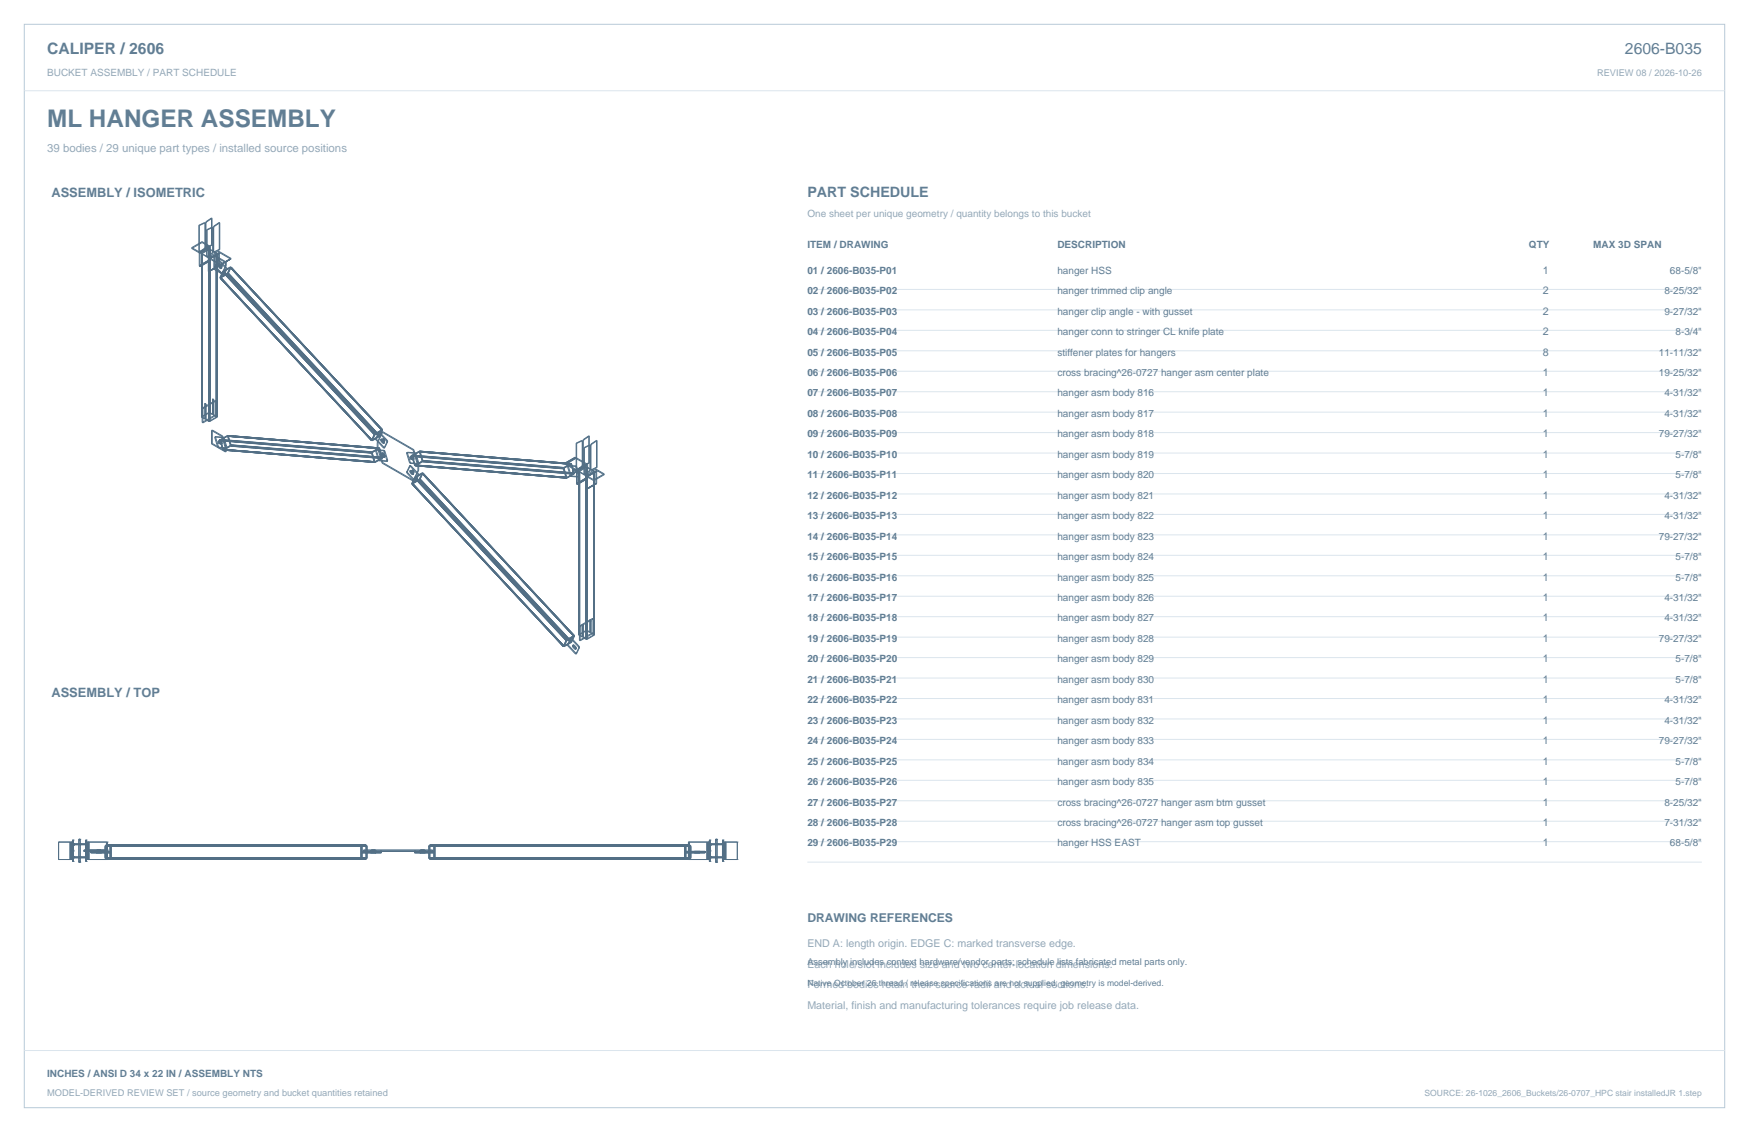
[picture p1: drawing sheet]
<svg xmlns="http://www.w3.org/2000/svg" width="864mm" height="559mm" viewBox="0 0 864 559" stroke-linecap="round" stroke-linejoin="round" font-family="sans-serif">
<path d="M12 12h840v535h-840z" fill="none" stroke="#b8cad8" stroke-width=".49"/>
<g fill="none" stroke="#dbe5ed" stroke-width=".49">
<path d="M12 45h840M399 143h441M399 153h441M399 163h441M399 173h441M399 183h441M399 193h441M399 203h441M399 214h441M399 224h441M399 234h441M399 244h441"/>
<path d="M399 254h441M399 264h441M399 274h441M399 284h441M399 294h441M399 304h441M399 315h441M399 325h441M399 335h441M399 345h441M399 355h441M399 365h441"/>
<path d="M399 375h441M399 385h441M399 395h441M399 405h441M399 415h441M399 426h441M12 519h840"/>
</g>
<g fill="none" stroke="#536f85" stroke-width=".49">
<path d="M98 111h.1M98 111v13M98 111v14M100 119v1M100 120l3 2M100 119l4 3M100 119l-5 3M100 120l-5 3M101 110l-3 1M101 110v12M101 110h1M102 110v12"/>
<path d="M102 109v1M102 109l-1 1M102 113v1M102 113v14M102 110h.1M102 114v13M104 108h1M104 108v13M104 108l-2 1M105 112v12M105 112v1l-3 1M105 112l-3 1"/>
<path d="M105 108v13M105 108l-3 2M105 112h1M106 112v12M106 112h.1M106 112h-1M108 110h1M108 110v13M108 110l-2 2M109 110v13M109 110l-3 2M95 122l4 3"/>
<path d="M95 123l3 2M95 122v1M98 125h.1M98 124v1M98 131h.1M98 125v6M98 131l1 1M99 132h.1M99 125v7M99 125v81M99 125h1M100 125h-1"/>
<path d="M100 125h.1M100 125v81M100 125l3 2M100 125v84M100 125l9 5M101 123h.1M101 123l-3 1M101 123l-3 2M101 122h.1M101 122v1M102 127h.1M103 134h.1"/>
<path d="M103 123l-3 2M103 127h.1M103 123v85M103 123h.1M103 122h.1M103 122l-5 3M103 128h.1M103 123h1M103 128h1M103 122v86M103 128l-5 3M103 123l4 2"/>
<path d="M104 128h.1M104 128l-6 3M104 123v85M104 123h.1M104 127h-1M104 128v1M104 128l5 3M104 123l3 2M104 127h.1M104 129l-6 2M104 129h.1M104 129l-5 3"/>
<path d="M104 122v86M104 122l-5 3M104 121h1M104 121l-2 1M105 125h.1M105 125l-3 2M105 121l-3 1h-1M105 124h.1M105 124v1M106 126l5 4M106 126v7M106 133h.1"/>
<path d="M106 133l4 2-4-2M106 131v1M106 131h.1M106 132h.1M106 132l4 4M106 126l6 3M106 131l1 1M107 132h-1M107 132h.1M107 132l4 4M107 125v81M107 125h.1"/>
<path d="M107 125l-4 2M107 125l-3 2M107 129l-1 2M107 129h.1M107 128v1M107 128h.1M108 128h-1M108 128h.1M108 131h.1M108 131v1M108 128v1M108 132h.1"/>
<path d="M108 128l-2 3M108 129l4 4M108 128l-1 1M108 132h1M108 124l6 4M108 124l-5 3v7M108 124v7M108 131l1 1M108 123h1M108 123l-2 1M108 131l-5 3M108 128l4 5"/>
<path d="M108 125v6M108 125h.1M108 131h1M108 125l-5 3M109 131h.1M109 123l-3 2-1-1M109 131h-1M109 125h-1M109 125h.1M109 131l-1 1M109 132v1M109 131v1"/>
<path d="M109 132h.1M109 132h-1M109 125l-6 3M109 137h.1M109 137l75 81M109 133h.1M109 137l75 80M109 125l5 3M109 130v1M109 130h.1M109 130l-6 4M109 130l1 1"/>
<path d="M109 132h1M110 132l-1 1M110 132h-1M110 131h-1M110 131h.1M110 132h.1M110 131l-1 1M110 134l-1 3M110 134l75 81M110 134h.1M110 134l75 80M111 134h-1"/>
<path d="M111 136h-1M111 131l-2 6M111 130v1M112 131l-3 6M112 131h-1M112 129v2M112 129l-1 1M112 133l-2 3M112 135l75 81M112 135l-3 2M112 135h.1M112 133h.1"/>
<path d="M112 133l-1 3M112 135l75 80M113 135h.1M113 135h-1M113 135l74 80M114 132l-4 2M114 132l75 81M114 132l-2 3M114 132h.1M114 128h.1M114 132l-1 3M114 132l75 80"/>
<path d="M114 128l-5 3M114 128l-11 6M101 200v7M101 199v1M101 199h.1M101 199v8M101 200h.1M101 199h1M101 200h1M102 200h.1M102 200v7M102 199h.1"/>
<path d="M102 199h-1M102 199l-1 1M102 199v1M105 197v8M105 197h.1M105 197v1M105 198h.1M105 198v7M105 197h1M106 197h-1M106 197h.1M106 197l-1 1"/>
<path d="M106 197v8M106 198h1M106 198l-6 3M106 198h.1M107 198h.1M107 198v7M107 198l-6 3M99 206h1M100 206h.1M100 206h-1M100 206l1 1M100 209h.1"/>
<path d="M100 202h.1M100 201v1M100 201h.1M100 201h1M100 202v7M101 201l-1 1M101 207h.1M102 207l1 1M102 207h.1M103 208h.1M103 204l-3 2M103 204h.1"/>
<path d="M103 204h1M103 204l2 1M104 208h-1M104 204h.1M104 208h.1M104 204l1 1M104 212v7M104 219l7 4M104 212l6 3M105 212v7M105 219h-1M105 219l7 4"/>
<path d="M105 212h-1M105 212l5 3M105 205h.1M105 205l2 1M106 205l1 1M106 205h-1M106 216h.1M106 216l1 4M106 216h5M106 216l2 4M107 216h-1M107 205l-7 4"/>
<path d="M107 216h.1M107 216h4M107 206h.1M107 206l-4 2M107 206l-3 2M108 218h.1M108 218v1M108 219h.1M108 218h1M108 218l1 1M108 219h1M108 217v1"/>
<path d="M108 218l75 6M108 217h.1M108 217h1M109 219h-1M109 219h.1M109 218h.1M109 217h.1M109 217l-1 1M109 218l1 4M109 217l75 6M109 217v1M109 218l75 6"/>
<path d="M109 218l-1 1M109 218v1M109 217l1 5M109 218l1 1M109 219h1M109 218h1M110 218l-1 1M110 218v1M110 215l1 6M110 219h-1M110 219h.1M110 215l2 6"/>
<path d="M110 215h.1M111 216l1 5M112 215l76 6M112 215h.1M112 215l-4 3M112 215l75 6M112 215l-4 2M112 215l-3 2M112 215l2 5M112 215h1M113 215h.1M113 215l1 5"/>
<path d="M114 220h.1M114 220l75 6M114 220l-4 2M183 217h.1M183 217v1M184 217h-1M184 217h.1M184 218h.1M185 214l-2 3M185 214h.1M185 214l-1 3M185 215l-1 3"/>
<path d="M185 215h.1M185 217l4 4M185 214v1M186 217h-1M186 217l4 4M186 218v3M187 218h-1M187 218v3M187 213l-2 4M187 213l4 5M187 215l-3 2M187 215h.1"/>
<path d="M187 216l-3 2M187 213h.1M187 213l-1 4M187 213l4 4M187 216h.1M187 215v1M188 215h-1M188 215h.1M188 217v1M188 217h.1M188 218h.1M188 218l1 1"/>
<path d="M188 217l1 1M188 217h1M189 212l-4 2M189 217h-1M189 217h.1M189 218h.1M189 212h.1M189 217v1M189 218v1M189 218h-1M189 212l-2 3M189 213l-3 5"/>
<path d="M189 213l15 9M189 213l-4 1M189 213h.1M189 212v1M189 217l1 1M189 213l-1 2M189 219h.1M189 217l-1 1M189 213l-2 5M189 217h1M189 218h1M189 219h1"/>
<path d="M190 217h.1M190 219h-1M190 218v1M190 217h-1M190 219h.1M190 218h.1M190 218h-1M190 217v1M190 218l-1 1M190 217l-1 1M191 218h.1M191 218l-1 3"/>
<path d="M191 217h.1M191 217v1M284 219h1M284 219v13M285 219v13M287 218l-2 1M287 218v12M288 218l-1-1-3 2M288 218v12M288 218h.1M288 217h.1M288 217v1"/>
<path d="M291 215h.1M291 215v13M291 215l-3 2M291 215v14M291 220l-2 1M291 220v12M292 220v12M292 220h.1M292 220v12l3-1M292 219h.1M292 219v1M295 217v14"/>
<path d="M295 217v1M295 217l-3 2M295 218v13M295 218l-3 1M107 220v1M107 221h.1M107 221h1M108 221h.1M108 220h-1M108 220h.1M108 220l-1 1M108 221h4"/>
<path d="M108 220v1M110 222l75 6M110 222h.1M111 221v2M111 221h1v2M112 223h-1M112 221h.1M183 223v1M183 223h.1M183 224l2 4M184 223h-1M184 223v1"/>
<path d="M184 224l1 4M184 223h.1M184 224h.1M185 228h.1M185 222l2 5M185 222l4 1M186 222h-1M186 222l1 5M186 222h4M186 221l3 8M187 221h-1M187 221l2 7"/>
<path d="M187 227l4 1M187 221h.1M187 221l-3 2M187 221v1M187 221l2 5M187 227h.1M187 221h1M188 221l1 5M188 225h.1M188 224v1M188 224h.1M188 224h1"/>
<path d="M188 225h1M189 226l-4 2M189 225h-1M189 225h.1M189 224h.1M189 224v1M189 226h.1M189 224l-1 1M189 224h-1M189 225v1M189 225h1M189 228l15 9-15-8"/>
<path d="M189 228v1M189 223h.1M189 221h.1M189 226h1M189 224l1 1M189 224h1M189 223h1M189 221h1M189 225l1 1M190 225h.1M190 225l-1 1M190 224h.1"/>
<path d="M190 223h.1M190 226h.1M190 221h.1M190 221h-1M190 224l-1 1M190 224v1M190 224h-1M190 222l-1 1M190 222h.1M190 225h-1M190 225v1M190 223l1 4"/>
<path d="M190 222v1M190 226h-1M191 228h.1M191 227h.1M191 227v1M201 224h.1M201 233h.1M201 224l1 4M201 233v1M201 223v1M201 234h.1M201 223l4 1"/>
<path d="M201 234l4 4M201 223h.1M201 224l2 4M201 233l4 5M202 228h.1M202 230l-1 3M202 228v1M202 230h.1M202 226h.1M202 233h.1M202 232v1M202 229h.1"/>
<path d="M202 233h1M202 226h1M202 232h.1M202 229h1M202 230h1M203 233v1M203 226h-1M203 228h-1M203 228h.1M203 230l-2 3M203 226v1M203 232h-1"/>
<path d="M203 232h.1M203 230h.1M203 229h.1M203 226h.1M203 229h3M203 230l3 4-1 4M203 228l-1 1M203 230h-1M203 232v1M203 232l-1 1M203 227h.1M203 233h.1"/>
<path d="M203 233h-1M203 225v1M203 228v1M203 225h.1M203 227h1M203 233h1M203 233l1 1M203 225l76 6M203 230l4 4-2 4M203 234h.1M203 232l1 1M203 226h1"/>
<path d="M203 225l2 5M203 238v1M203 238h.1M203 239h.1M203 238l76 81M203 239l75 80M203 234h1M203 225h1M203 232h1M203 225l75 6M204 225h-1M204 226h.1"/>
<path d="M204 234h.1M204 225h.1M204 232h.1M204 227h.1M204 239h.1M204 225l1 5M204 234h-1M204 232l-1 1M204 233h.1M204 239h-1M204 232l-2 1M204 226l-1 1"/>
<path d="M204 226v1M204 232v1M204 225v1M204 233v1M204 225l-1 1M204 232h-1M204 222l2 8M204 233l-1 1M204 222h.1M204 222l3 8M205 236l75 80M205 230h.1"/>
<path d="M205 230l75 6M205 236l74 80M205 236h.1M205 235l75 81M205 235v1M205 235h.1M205 224l2 5h-4M205 238h.1M206 232l-3 6M206 230v2M207 230h-1M207 232h-1"/>
<path d="M207 232l-4 7M207 230v2M207 223l-4 2M207 223l75 6M207 237l75 80M207 237l-4 1M207 223h.1M207 237h.1M207 236v1M207 236l75 81M207 223l-5 3M207 237l-3 2"/>
<path d="M207 223l1 4M207 236h.1M207 223l2 4M207 223l2 5M208 236l74 81M208 236l-1 1M208 228l76 6M208 233l76 81M208 228l-3 2M208 233l-3 2M208 233h.1M208 228h.1"/>
<path d="M208 227l76 6M208 227h.1M208 234l-1 2M208 234h.1M208 227v1M208 233v1M209 234l-4 1M209 228h-1M209 234l74 80M209 228l74 6M209 234l75 80M209 228l-4 2"/>
<path d="M209 234h.1M209 227h.1M209 234l-2 3M209 227v1M209 228h.1M209 234l-1 2M278 231h.1M278 231l1 5M278 231l2 5M279 231h.1M279 231l1 5M279 231h-1"/>
<path d="M279 229l6 3v7M279 229h.1M279 229l5 3M279 236h.1M279 236h1M280 236h.1M280 230l2 5M280 230h4M280 230h.1M282 235h4M282 229l-4 2M282 229h.1"/>
<path d="M282 229l1 5M282 235h.1M282 229l2 5M283 233h.1M283 232v1M283 232h.1M283 232h1M283 234l-3 2M283 234h.1M283 233v1M283 233h1M284 234h-1"/>
<path d="M284 234h.1M284 233h-1M284 233h.1M284 233v1M284 232h.1M284 230h.1M284 226l6 3M284 226l-5 3M284 226h.1M284 232v1M284 230v1M284 226l5 3"/>
<path d="M284 231h.1M284 232h1M284 231l2 4M284 230h1M285 232v1M285 232h.1M285 233h-1M285 233h.1M285 230h.1M285 230h-1M285 239h.1M285 233v6"/>
<path d="M285 230l-1 1M285 230v1M285 231h-1M285 231l1 4M286 235h.1M286 233h.1M286 233l3 2M286 233v81M286 233v83M286 233l7 4 5-3M286 233v80M287 230h.1"/>
<path d="M287 230l-3 2M287 230l-2 2M287 230h1M288 230h-1M288 221h1M288 221v13l3-2M289 221v13l2-1M289 231l-3 2M289 231v85M289 231h.1M289 235h.1M289 229l-5 3"/>
<path d="M289 229h.1M289 235h1M289 229h1M290 231l-4 2M290 236h.1M290 235v1M290 229l-6 3M290 229h.1M290 231v85M290 231h-1M290 231h.1M290 235h.1"/>
<path d="M290 229v1M290 230l-5 3M290 230h.1M290 230l-6 3M290 231l3 2M290 230v86M290 236l-5 3M290 229l-6 4M290 229v7M291 228l-3 1v1M291 228v1M291 232v1"/>
<path d="M291 229l-3 1M291 232h1M291 232h.1M292 220h-1l-3 1M292 232l-1 1M293 233v80M293 233h.1M293 233l-3 2M293 233v81M294 239h.1M294 232v7M294 239l-5 3"/>
<path d="M294 232l4 2M294 232l-5 3M295 239h-1M295 231h.1M295 231l-3 1M295 239h.1M295 239l-6 3M295 233v6M295 233h.1M295 232v1M295 232h.1M295 232l3 2"/>
<path d="M295 232l-5 4M298 234l-5 3-3-2M298 234h.1M289 242h.1M290 241l-1 1M278 319h.1M279 319h.1M280 316h-1M280 316h.1M280 316l-2 3M280 316l-1 3M282 315l4 4"/>
<path d="M282 315l-2 3 4 5M282 317l-4 2M282 317h.1M282 317l-3 2M282 315l-2 3 4 4M282 315h.1M283 319h.1M283 319v1M283 320h1M283 318v1M283 318h.1M283 314h.1"/>
<path d="M283 319l1 1M283 314l-3 2M283 314l-1 3M283 318h1M283 314h1M284 314l-4 2M284 314l-2 3M284 318l-1 1M284 318v1M284 314h.1M284 319h.1M284 319h-1"/>
<path d="M284 320h.1M284 319v1M284 319l1 1M285 320h-1M285 320h.1M286 319h.1M286 319v1M286 320h.1M286 320l-2 3M286 313h.1M286 313v1M286 314h1"/>
<path d="M286 316h.1M286 320l-1 2M286 309v1M286 309h.1M286 313l2 1M286 309h1M286 310v6M286 310h.1M287 309l-1 1M287 309h.1M287 309v5M287 308v1"/>
<path d="M287 308h1M287 308h.1M288 308h.1M288 314h-1M288 308v6M288 308v1M288 308h-1M288 309h.1M288 315l1 1M288 309v6M288 308l-1 1M288 315h2"/>
<path d="M288 315h.1M289 316h.1M289 311l-3 2M289 311h.1M289 316h1M290 311l-4 2M290 311h.1M290 316h.1M290 315h.1M290 311h-1M290 311l1 1M291 306v6"/>
<path d="M291 306h.1M291 312h.1M291 306h1M292 306h-1M292 306h.1M292 306v1M292 307h.1M292 312l1 1M292 307v5M292 306v6M292 312h.1M292 305l1 1"/>
<path d="M292 305l-6 4M293 305h-1M293 305h.1M293 305v1M293 306l-6 3M293 312l-7 4M293 306v6M293 306h.1M293 313l-3 2M293 313h.1M293 314l-3 2M293 314h.1"/>
<path d="M293 313v1M284 323h.1M284 322v1M284 322h.1M284 323h1M285 323h.1M285 323h-1M285 322l-1 1M285 322v1M285 322h.1M29 416h.1M29 416h7"/>
<path d="M29 416v8M35 416v8M35 416h.1M36 416v8M36 417h.1M36 416h.1M36 415h.1M36 420h.1M36 415v10M36 419h.1M36 417h6M39 417h.1"/>
<path d="M39 414h.1M39 414v12M39 414h1M39 415h1M40 414h.1M40 414v12M40 417h.1M41 420h.1M41 420h12M42 417h.1M42 415h.1M42 420h.1"/>
<path d="M42 415v10M42 415h1M42 419h1M42 420h1M42 417h1M43 417h.1M43 416h.1M43 415h.1M43 420h.1M43 415v10M43 416h10M43 416v8"/>
<path d="M44 416v8M48 420v1M49 420h.1M49 420v1M50 420v1M52 418h129M52 418v5M52 418h.1M52 417h129M52 417v1M52 417h.1M53 416v8"/>
<path d="M53 416h.1M53 420h.1M54 418h.1M54 418v5M55 418h.1M55 417h.1M55 418v6M55 418v5M55 417v1M178 418v6M178 418h.1M178 417v1"/>
<path d="M178 418v5M178 417h.1M179 418h-1M179 417h-1M179 418v5M179 418h.1M180 420h.1M180 420h33M181 418h.1M181 417h.1M181 418v5M181 418v6"/>
<path d="M181 417v1M183 420v1M184 420v1M184 420h.1M185 420v1M208 420v1M209 420h.1M209 420v1M210 420v1M212 418h129M212 418v5M212 418h.1"/>
<path d="M212 418v6M212 417h129M212 417v1M212 417h.1M213 420h.1M214 418h.1M214 418v5M214 418h1M214 417h1M215 417h.1M215 418h.1M215 418v5"/>
<path d="M215 417v1M215 418v6M338 418v6M338 418h.1M338 417v1M338 417h.1M338 418v5M339 418v5M339 418h.1M340 416h.1M340 416h10M340 416v8"/>
<path d="M341 417h.1M341 418h.1M341 418v5M341 417l-129 1M341 417v1M349 416v8M350 416v8M350 416h.1M350 417h.1M350 415h.1M350 420h.1M350 415h1"/>
<path d="M350 419h1M350 420h1M350 415v10M351 417h.1M351 417h-1M351 415h.1M351 420h.1M351 415v10M351 417h6M353 417h.1M353 414h.1M353 414h1"/>
<path d="M353 415h1M353 414v12M354 417h.1M354 414h.1M354 414v12M357 417h.1M357 415h.1M357 420h.1M357 419h.1M357 415v10M357 416h.1M357 416h7"/>
<path d="M357 416v8M358 416v8M358 416h.1M364 416h.1M364 416v8M29 424h.1M29 424h7M35 424h.1M36 423h.1M36 424h.1M36 425h.1M36 421h.1"/>
<path d="M36 423h6M39 423h.1M39 426h.1M39 426h1M39 425h1M40 426h.1M40 423h.1M41 420h13M42 423h.1M42 425h.1M42 425h1M42 421h1"/>
<path d="M43 423h.1M43 423h-1M43 424h.1M43 425h.1M43 424h10M45 420v1h9M45 420v1M47 420v1M52 423h129M52 423h.1M52 423v1M52 424h129"/>
<path d="M52 424h.1M53 424h.1M54 424h.1M54 423v1M54 423h.1M55 424h.1M55 423v1M55 423h.1M178 424h.1M178 423h.1M178 423v1M178 424h1"/>
<path d="M179 423h.1M179 423v1M179 424h.1M181 424h.1M181 423v1M181 423h.1M181 420v1M186 420v1M188 420v1M188 420v1h-9v-1h35v1h-9v-1M205 420v1M207 420v1"/>
<path d="M212 420v1M212 423h129M212 423h.1M212 423v1M212 424h129M212 424h.1M214 424h.1M214 423v1M214 423h.1M215 424h-1M215 424h.1M215 423v1"/>
<path d="M215 423h.1M338 424h.1M338 423h.1M338 423v1M339 420h9v1h-9M339 423h.1M339 423v1M339 424h.1M340 424h.1M340 424h10M341 424h.1M341 423h.1"/>
<path d="M341 423v1M343 420v1M344 420v1M345 420v1M346 420v1M348 420v1M350 424h.1M350 423h.1M350 425h.1M350 425h1M350 421h1M350 423h1"/>
<path d="M351 423h.1M351 425h.1M351 423h6M353 423h.1M353 426h.1M353 426h1M353 425h1M354 423h.1M354 426h.1M357 423h.1M357 425h.1M357 421h.1"/>
<path d="M357 424h.1M357 424h7M358 424h.1M364 424h.1"/>
</g>
<text font-size="12" fill="#617e94" x="23" y="63">ML HANGER ASSEMBLY</text>
<g font-size="7.8" fill="#617e94">
<text x="23" y="27">CALIPER / 2606</text>
<text x="802" y="27">2606-B035</text>
</g>
<text font-size="7.1" fill="#617e94" x="399" y="97">PART SCHEDULE</text>
<g font-size="6.3" fill="#617e94">
<text x="25" y="97">ASSEMBLY / ISOMETRIC</text>
<text x="25" y="344">ASSEMBLY / TOP</text>
</g>
<text font-size="6" fill="#617e94" x="399" y="455">DRAWING REFERENCES</text>
<text font-size="5.6" fill="#93a8b9" x="23" y="75">39 bodies / 29 unique part types / installed source positions</text>
<g font-size="5.3" fill="#617e94">
<text x="762" y="135">1</text>
<text x="762" y="145">2</text>
<text x="762" y="155">2</text>
<text x="762" y="165">2</text>
<text x="762" y="176">8</text>
<text x="762" y="186">1</text>
<text x="762" y="196">1</text>
<text x="762" y="206">1</text>
<text x="762" y="216">1</text>
<text x="762" y="226">1</text>
<text x="762" y="236">1</text>
<text x="762" y="246">1</text>
<text x="762" y="256">1</text>
<text x="762" y="266">1</text>
<text x="762" y="276">1</text>
<text x="762" y="287">1</text>
<text x="762" y="297">1</text>
<text x="762" y="307">1</text>
<text x="762" y="317">1</text>
<text x="762" y="327">1</text>
<text x="762" y="337">1</text>
<text x="762" y="347">1</text>
<text x="762" y="357">1</text>
<text x="762" y="367">1</text>
<text x="762" y="377">1</text>
<text x="762" y="388">1</text>
<text x="762" y="398">1</text>
<text x="762" y="408">1</text>
<text x="762" y="418">1</text>
</g>
<g font-size="5.3" fill="#93a8b9">
<text x="399" y="467">END A: length origin. EDGE C: marked transverse edge.</text>
<text x="399" y="478">Each hole/slot includes size and two center-location dimensions.</text>
<text x="399" y="488">Formed bodies retain their source radii and actual sections.</text>
<text x="399" y="498">Material, finish and manufacturing tolerances require job release data.</text>
</g>
<g font-size="4.9" fill="#93a8b9">
<text x="23" y="38">BUCKET ASSEMBLY / PART SCHEDULE</text>
<text x="399" y="107">One sheet per unique geometry / quantity belongs to this bucket</text>
</g>
<g font-size="4.9" fill="#617e94">
<text x="399" y="122">ITEM / DRAWING</text>
<text x="522" y="122">DESCRIPTION</text>
<text x="755" y="122">QTY</text>
<text x="787" y="122">MAX 3D SPAN</text>
<text x="399" y="135">01 / 2606-B035-P01</text>
<text x="522" y="135">hanger HSS</text>
<text x="825" y="135">68-5/8&quot;</text>
<text x="399" y="145">02 / 2606-B035-P02</text>
<text x="522" y="145">hanger trimmed clip angle</text>
<text x="822" y="145">8-25/32&quot;</text>
<text x="399" y="155">03 / 2606-B035-P03</text>
<text x="522" y="155">hanger clip angle - with gusset</text>
<text x="822" y="155">9-27/32&quot;</text>
<text x="399" y="165">04 / 2606-B035-P04</text>
<text x="522" y="165">hanger conn to stringer CL knife plate</text>
<text x="827" y="165">8-3/4&quot;</text>
<text x="399" y="176">05 / 2606-B035-P05</text>
<text x="522" y="176">stiffener plates for hangers</text>
<text x="819" y="176">11-11/32&quot;</text>
<text x="399" y="186">06 / 2606-B035-P06</text>
<text x="522" y="186">cross bracing^26-0727 hanger asm center plate</text>
<text x="819" y="186">19-25/32&quot;</text>
<text x="399" y="196">07 / 2606-B035-P07</text>
<text x="522" y="196">hanger asm body 816</text>
<text x="822" y="196">4-31/32&quot;</text>
<text x="399" y="206">08 / 2606-B035-P08</text>
<text x="522" y="206">hanger asm body 817</text>
<text x="822" y="206">4-31/32&quot;</text>
<text x="399" y="216">09 / 2606-B035-P09</text>
<text x="522" y="216">hanger asm body 818</text>
<text x="819" y="216">79-27/32&quot;</text>
<text x="399" y="226">10 / 2606-B035-P10</text>
<text x="522" y="226">hanger asm body 819</text>
<text x="827" y="226">5-7/8&quot;</text>
<text x="399" y="236">11 / 2606-B035-P11</text>
<text x="522" y="236">hanger asm body 820</text>
<text x="827" y="236">5-7/8&quot;</text>
<text x="399" y="246">12 / 2606-B035-P12</text>
<text x="522" y="246">hanger asm body 821</text>
<text x="822" y="246">4-31/32&quot;</text>
<text x="399" y="256">13 / 2606-B035-P13</text>
<text x="522" y="256">hanger asm body 822</text>
<text x="822" y="256">4-31/32&quot;</text>
<text x="399" y="266">14 / 2606-B035-P14</text>
<text x="522" y="266">hanger asm body 823</text>
<text x="819" y="266">79-27/32&quot;</text>
<text x="399" y="276">15 / 2606-B035-P15</text>
<text x="522" y="276">hanger asm body 824</text>
<text x="827" y="276">5-7/8&quot;</text>
<text x="399" y="287">16 / 2606-B035-P16</text>
<text x="522" y="287">hanger asm body 825</text>
<text x="827" y="287">5-7/8&quot;</text>
<text x="399" y="297">17 / 2606-B035-P17</text>
<text x="522" y="297">hanger asm body 826</text>
<text x="822" y="297">4-31/32&quot;</text>
<text x="399" y="307">18 / 2606-B035-P18</text>
<text x="522" y="307">hanger asm body 827</text>
<text x="822" y="307">4-31/32&quot;</text>
<text x="399" y="317">19 / 2606-B035-P19</text>
<text x="522" y="317">hanger asm body 828</text>
<text x="819" y="317">79-27/32&quot;</text>
<text x="399" y="327">20 / 2606-B035-P20</text>
<text x="522" y="327">hanger asm body 829</text>
<text x="827" y="327">5-7/8&quot;</text>
<text x="399" y="337">21 / 2606-B035-P21</text>
<text x="522" y="337">hanger asm body 830</text>
<text x="827" y="337">5-7/8&quot;</text>
<text x="399" y="347">22 / 2606-B035-P22</text>
<text x="522" y="347">hanger asm body 831</text>
<text x="822" y="347">4-31/32&quot;</text>
<text x="399" y="357">23 / 2606-B035-P23</text>
<text x="522" y="357">hanger asm body 832</text>
<text x="822" y="357">4-31/32&quot;</text>
<text x="399" y="367">24 / 2606-B035-P24</text>
<text x="522" y="367">hanger asm body 833</text>
<text x="819" y="367">79-27/32&quot;</text>
<text x="399" y="377">25 / 2606-B035-P25</text>
<text x="522" y="377">hanger asm body 834</text>
<text x="827" y="377">5-7/8&quot;</text>
<text x="399" y="388">26 / 2606-B035-P26</text>
<text x="522" y="388">hanger asm body 835</text>
<text x="827" y="388">5-7/8&quot;</text>
<text x="399" y="398">27 / 2606-B035-P27</text>
<text x="522" y="398">cross bracing^26-0727 hanger asm btm gusset</text>
<text x="822" y="398">8-25/32&quot;</text>
<text x="399" y="408">28 / 2606-B035-P28</text>
<text x="522" y="408">cross bracing^26-0727 hanger asm top gusset</text>
<text x="822" y="408">7-31/32&quot;</text>
<text x="399" y="418">29 / 2606-B035-P29</text>
<text x="522" y="418">hanger HSS EAST</text>
<text x="825" y="418">68-5/8&quot;</text>
<text x="23" y="532">INCHES / ANSI D 34 x 22 IN / ASSEMBLY NTS</text>
</g>
<g font-size="4.6" fill="#93a8b9">
<text x="789" y="38">REVIEW 08 / 2026-10-26</text>
<text x="23" y="541">MODEL-DERIVED REVIEW SET / source geometry and bucket quantities retained</text>
</g>
<text font-size="4.6" fill="#617e94" x="399" y="476">Assembly includes context hardware/vendor parts; schedule lists fabricated metal parts only.</text>
<text font-size="4.2" fill="#617e94" x="399" y="487">Native October 26 thread / release specifications are not supplied; geometry is model-derived.</text>
<text font-size="4.2" fill="#93a8b9" x="703" y="541">SOURCE: 26-1026_2606_Buckets/26-0707_HPC stair installedJR 1.step</text>
</svg>
